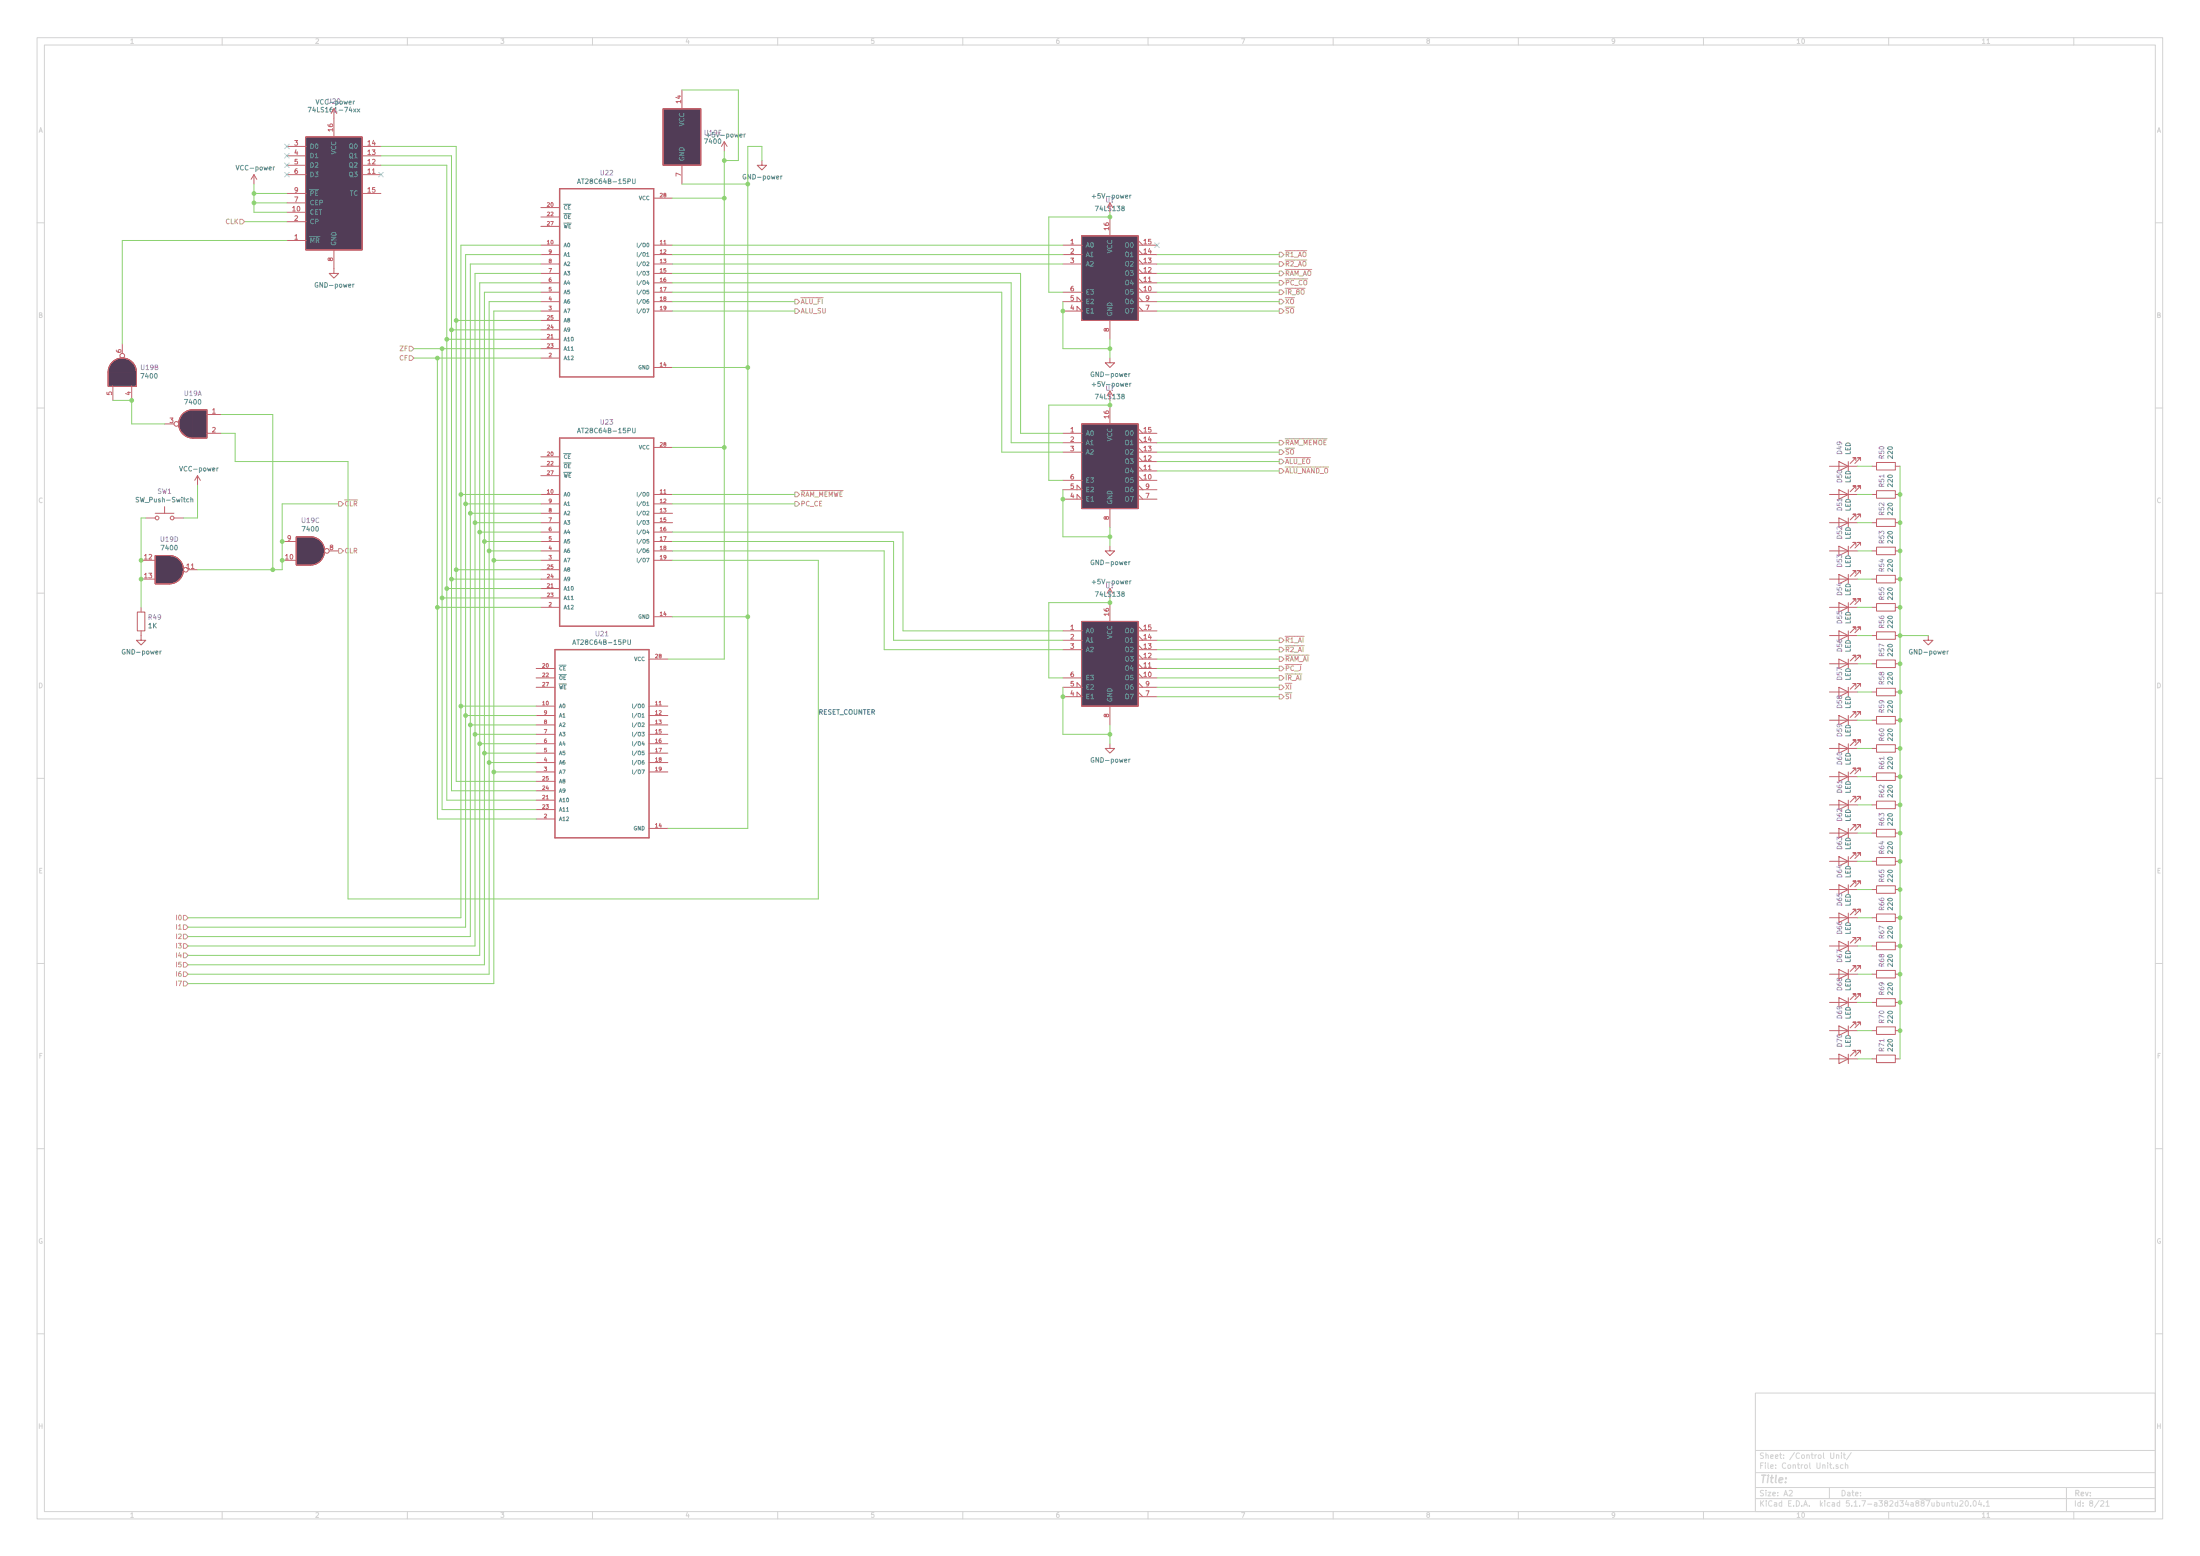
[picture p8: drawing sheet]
<svg xmlns="http://www.w3.org/2000/svg" width="594mm" height="420mm" viewBox="0 0 594 420" stroke-linecap="round" stroke-linejoin="round" font-family="sans-serif">
<g fill="none" stroke="#d3d3d3" stroke-width=".27">
<path d="M10 10.2h574v400h-574zM12 12.2h570v396h-570zM60 10.2v2M110 10.2v2M160 10.2v2M210 10.2v2M260 10.2v2M310 10.2v2M360 10.2v2M410 10.2v2M460 10.2v2M510 10.2v2"/>
<path d="M536.5 11.8h.8M560 10.2v2M10 60.2h2M582 60.2h2M10 110.2h2M582 110.2h2M10 160.2h2M582 160.2h2M10 210.2h2M582 210.2h2M10 260.2h2M582 260.2h2"/>
<path d="M10 310.2h2M582 310.2h2M10 360.2h2M474 376.2h108v32h-108zM582 360.2h2M474 397.7h108M474 391.7h108M494.3 392.3v1.2l.3 .3 .6-.3v-1.2M495.1 396.4v.1M495.9 393l.6-.1v.9M495.9 392.8v1M496.3 395.6l-.3-.1-.2 .2v.3l.5 .1v.3h-.5"/>
<path d="M497.3 392.3v.2M497.3 392.8v1M497.7 395.6l-.4-.1-.3 .3 .1 .6h.6M497.8 392.8h.5M498 392.3v1.3l.3 .2M498.3 395.6h.6l.1 .9M498.3 395v1.5M499.9 392.2l-1.3 2M60 408.2v2M110 408.2v2M160 408.2v2M210 408.2v2"/>
<path d="M260 408.2v2M310 408.2v2M360 408.2v2M410 408.2v2M460 408.2v2M474 404.7h108M474 401.7h108M483.1 402.6l.6-.2 .3 .5-.9 1h.9M494 401.7v3M510 408.2v2M525.7 405.9l.6-.1 .1 .9M525.7 405.7v1"/>
<path d="M526.9 405.7h.6M527.1 405.2v1.3l.4 .2M527.9 405.7l.1 .9h.6M528.6 405.7v1M529.2 405.4l.6-.2 .3 .5-.9 1h.9M530.8 405.4l.2-.2a.8 .8 0 0 1 .5 .8 .8 .8 0 0 1-.5 .7l-.3-.5zM532.2 406.6v.1M532.9 405.4l.2-.2a.8 .8 0 0 1 .6 .8 .8 .8 0 0 1-.6 .7l-.3-.5zM534.6 405.1l-.4 1.1h1M534.9 405.7v1M535.7 406.6v.1M536.4 405.7l.4-.5v1.5"/>
<path d="M536.4 406.7h.8M536.5 409.7h.8M558 401.7v6.5M560 408.2v2M567.3 405.4l.5-.2 .3 .5-.9 1h.9M568.7 405.7l.4-.5v1.5M568.7 406.7h.8"/>
</g>
<g fill="none" stroke="#c4626b" stroke-width=".27">
<path d="M77.5 39.5h5M82.5 37h15.3v30.5h-15.3zM90.2 29.4v7.6M97.8 39.5h5.1M179.1 29.4h10.1v15.2h-10.1zM184.1 24.3v5.1M195.6 38.3l-.8 1.2M195.6 38.3v2.5M195.6 38.3l.7 1.2M68.6 47.2l-.8 1.2M68.6 47.2v2.5M68.6 47.2l.7 1.2"/>
<path d="M77.5 57.3h5M77.5 47.2h5M77.5 44.6h5M77.5 42.1h5M77.5 52.2h5M77.5 59.9h5M77.5 54.8h5M97.8 47.2h5.1M97.8 44.6h5.1M97.8 42.1h5.1M97.8 52.2h5.1M146 56h5.1"/>
<path d="M146 58.6h5.1M176.5 53.5h5.1M184.1 44.6v5.1M205.7 43.3v1.3h1.3l-1.3 1.3-1.2-1.3h1.2M299.7 54.8v2.5M299.7 58.6v5.1M299.7 54.8l-.7 1.2M299.7 54.8l.8 1.2M77.5 64.9h5M90.2 67.5v6.3h1.2l-1.2 1.3-1.3-1.3h1.3M146 66.2h5.1M146 78.9h5.1"/>
<path d="M146 76.4h5.1M146 73.8h5.1M146 71.3h5.1M146 68.7h5.1M146 61.1h5.1M176.5 66.2h5.1M176.5 78.9h5.1M176.5 76.4h5.1M176.5 73.8h5.1M176.5 71.3h5.1M176.5 68.7h5.1M287 66.2h5.1"/>
<path d="M287 78.9h5.1M287 71.3h5.1M287 68.7h5.1M292.1 63.7h15.2v22.8h-15.2zM307.3 66.2h5.1M307.3 78.9h5.1M307.3 77.6l1.3 1.3M307.3 76.4h5.1M307.3 75.1l1.3 1.3M307.3 73.8h5.1M307.3 72.6l1.3 1.2M307.3 71.3h5.1"/>
<path d="M307.3 70l1.3 1.3M307.3 68.7h5.1M307.3 67.5l1.3 1.2M307.3 64.9l1.3 1.3M30.3 97.8a3.8 3.8 0 0 1 4.2-.8 3.8 3.8 0 0 1 2.3 3.5v3.8h-7.6v-3.8a3.8 3.8 0 0 1 1.1-2.7zM33 92.9v2.5M146 84h5.1M146 81.4h5.1M146 86.5h5.1M146 89.1h5.1M146 91.6h5.1M146 94.1h5.1"/>
<path d="M146 96.7h5.1M176.5 84h5.1M176.5 81.4h5.1M176.5 99.2h5.1M287 84h5.1l-1.3-1.3v1.3M287 81.4h5.1l-1.3-1.2v1.2M299.7 96.7v1.3h1.3l-1.3 1.2-1.3-1.2h1.3M299.7 86.5v5.1M307.3 84h5.1M307.3 81.4h5.1M307.3 82.7l1.3 1.3M307.3 80.2l1.3 1.2"/>
<path d="M30.5 104.3v3.8M35.6 104.3v3.8M44.4 114.5h2.6M49.4 111.8a3.7 3.7 0 0 1 2.7-1.1h3.8v7.6h-3.8a3.8 3.8 0 0 1-3.6-2.4 3.8 3.8 0 0 1 .9-4.1zM55.9 117h3.8M55.9 111.9h3.8M287 117h5.1M287 119.5h5.1M292.1 114.5h15.2v22.8h-15.2zM299.7 105.6v2.5M299.7 109.4v5.1M299.7 105.6l-.7 1.2"/>
<path d="M299.7 105.6l.8 1.2M307.3 117h5.1M307.3 119.5h5.1M307.3 118.3l1.3 1.2M307.3 115.7l1.3 1.3M39.4 139.9h2.5M41.9 138.6h5.1M44.4 136.8v1.8M47 139.9h2.5M53.3 128.4l-.7 1.3M53.3 128.4v2.6M53.3 128.4l.8 1.3"/>
<path d="M146 133.5h5.1M146 125.9h5.1M146 138.6h5.1M146 123.4h5.1M146 128.4h5.1M146 136.1h5.1M176.5 133.5h5.1M176.5 138.6h5.1M176.5 136.1h5.1M176.5 120.8h5.1M287 134.8h5.1l-1.3-1.3v1.3M287 132.2h5.1l-1.3-1.2v1.2"/>
<path d="M287 129.7h5.1M287 122.1h5.1M299.7 137.3v5.1M307.3 129.7h5.1M307.3 128.4l1.3 1.3M307.3 127.2h5.1M307.3 125.9l1.3 1.3M307.3 124.6h5.1M307.3 123.4l1.3 1.2M307.3 122.1h5.1M307.3 120.8l1.3 1.3M307.3 134.8h5.1"/>
<path d="M307.3 132.2h5.1M307.3 133.5l1.3 1.3M307.3 131l1.3 1.2M494 133.5h7.6M494 125.9h7.6M496.6 124.6l2.5 1.3-2.5 1.3zM496.6 132.2l2.5 1.3-2.5 1.3zM496.6 139.9l2.5 1.2-2.5 1.3zM499.1 124.6v2.6M499.1 132.2v2.6M499.1 139.9v2.5M501.1 124.4v-.8h-.7h.7l-1.5 1.5"/>
<path d="M501.1 132v-.8h-.7h.7l-1.5 1.6M501.1 139.6v-.7h-.7h.7l-1.5 1.5M502.4 124.4v-.8h-.8h.8l-1.5 1.5M502.4 132v-.8h-.8h.8l-1.5 1.6M502.4 139.6v-.7h-.8h.8l-1.5 1.5M505.5 133.5h1.2M505.5 125.9h1.2M506.7 132.5h5.1v2h-5.1zM506.7 124.9h5.1v2h-5.1zM511.8 133.5h1.3M511.8 125.9h1.3M38.1 156.4h3.8"/>
<path d="M38.1 151.3h3.8M41.9 150h3.8a3.8 3.8 0 0 1 3.8 3.8 3.8 3.8 0 0 1-3.8 3.8h-3.8zM50.8 153.8h2.5M76.2 151.3h3.8M76.2 146.2h3.8M80 144.9h3.8a3.8 3.8 0 0 1 3.8 3.9 3.8 3.8 0 0 1-3.8 3.8h-3.8zM88.9 148.8h2.5M146 141.1h5.1M146 148.8h5.1M146 156.4h5.1M146 151.3h5.1M146 146.2h5.1"/>
<path d="M146 143.7h5.1M146 153.8h5.1M146 158.9h5.1M176.5 141.1h5.1M176.5 148.8h5.1M176.5 151.3h5.1M176.5 146.2h5.1M176.5 143.7h5.1M299.7 147.5v1.3h1.3l-1.3 1.2-1.3-1.2h1.3M299.7 158.9l-.7 1.3M299.7 158.9v2.6M299.7 158.9l.8 1.3"/>
<path d="M494 141.1h7.6M494 148.8h7.6M494 156.4h7.6M496.6 147.5l2.5 1.3-2.5 1.2zM496.6 155.1l2.5 1.3-2.5 1.2zM499.1 147.5v2.5M499.1 155.1v2.5M501.1 147.2v-.7h-.7h.7l-1.5 1.5M501.1 154.9v-.8h-.7h.7l-1.5 1.5M502.4 147.2v-.7h-.8h.8l-1.5 1.5M502.4 154.9v-.8h-.8h.8l-1.5 1.5M505.5 141.1h1.2"/>
<path d="M505.5 148.8h1.2M505.5 156.4h1.2M506.7 155.4h5.1v2h-5.1zM506.7 147.7h5.1v2.1h-5.1zM506.7 140.1h5.1v2.1h-5.1zM511.8 141.1h1.3M511.8 148.8h1.3M511.8 156.4h1.3M37.1 165.3h2v5h-2zM38.1 170.3v2.6h1.3l-1.3 1.3-1.3-1.3h1.3M38.1 164v1.3M146 164h5.1"/>
<path d="M146 161.5h5.1M175.3 178h5M176.5 166.5h5.1M287 170.3h5.1M287 175.4h5.1M287 172.9h5.1M292.1 167.8h15.2v22.9h-15.2zM299.7 162.7v5.1M307.3 170.3h5.1M307.3 179.2l1.3 1.3M307.3 178h5.1M307.3 176.7l1.3 1.3"/>
<path d="M307.3 175.4h5.1M307.3 174.2l1.3 1.2M307.3 172.9h5.1M307.3 171.6l1.3 1.3M307.3 169.1l1.3 1.2M494 164h7.6M494 171.6h7.6M494 179.2h7.6M496.6 162.7l2.5 1.3-2.5 1.3zM496.6 170.3l2.5 1.3-2.5 1.3zM496.6 178l2.5 1.2-2.5 1.3zM499.1 162.7v2.6"/>
<path d="M499.1 170.3v2.6M499.1 178v2.5M501.1 162.5v-.8h-.7h.7l-1.5 1.5M501.1 170.1v-.8h-.7h.7l-1.5 1.6M501.1 177.7v-.7h-.7h.7l-1.5 1.5M502.4 162.5v-.8h-.8h.8l-1.5 1.5M502.4 170.1v-.8h-.8h.8l-1.5 1.6M502.4 177.7v-.7h-.8h.8l-1.5 1.5M505.5 164h1.2M505.5 171.6h1.2M505.5 179.2h1.2M506.7 178.2h5.1v2.1h-5.1z"/>
<path d="M506.7 170.6h5.1v2h-5.1zM506.7 163h5.1v2h-5.1zM511.8 164h1.3M511.8 171.6h1.3M511.8 179.2h1.3M520.7 171.6v1.3h1.3l-1.3 1.3-1.3-1.3h1.3M144.8 183h5.1M144.8 180.5h5.1M144.8 185.6h5.1M144.8 190.7h5.1M144.8 193.2h5.1M144.8 195.7h5.1"/>
<path d="M144.8 198.3h5.1M175.3 190.7h5M175.3 193.2h5M175.3 195.7h5M175.3 198.3h5M287 188.1h5.1l-1.3-1.2v1.2M287 185.6h5.1l-1.3-1.3v1.3M287 183h5.1M299.7 190.7v5M307.3 183h5.1M307.3 181.8l1.3 1.2M307.3 180.5h5.1"/>
<path d="M307.3 188.1h5.1M307.3 185.6h5.1M307.3 186.9l1.3 1.2M307.3 184.3l1.3 1.3M494 194.5h7.6M494 186.9h7.6M496.6 185.6l2.5 1.3-2.5 1.2zM496.6 193.2l2.5 1.3-2.5 1.2zM499.1 185.6v2.5M499.1 193.2v2.5M501.1 185.3v-.7h-.7h.7l-1.5 1.5M501.1 193v-.8h-.7h.7l-1.5 1.5"/>
<path d="M502.4 185.3v-.7h-.8h.8l-1.5 1.5M502.4 193v-.8h-.8h.8l-1.5 1.5M505.5 194.5h1.2M505.5 186.9h1.2M506.7 193.5h5.1v2h-5.1zM506.7 185.8h5.1v2.1h-5.1zM511.8 194.5h1.3M511.8 186.9h1.3M144.8 200.8h5.1M144.8 203.4h5.1M144.8 205.9h5.1M144.8 208.4h5.1"/>
<path d="M144.8 211h5.1M144.8 213.5h5.1M144.8 216.1h5.1M144.8 218.6h5.1M175.3 200.8h5M175.3 203.4h5M175.3 205.9h5M175.3 208.4h5M299.7 200.8v1.3h1.3l-1.3 1.3-1.3-1.3h1.3M494 202.1h7.6M494 217.3h7.6M494 209.7h7.6"/>
<path d="M496.6 200.8l2.5 1.3-2.5 1.3zM496.6 208.4l2.5 1.3-2.5 1.3zM496.6 216.1l2.5 1.2-2.5 1.3zM499.1 200.8v2.6M499.1 208.4v2.6M499.1 216.1v2.5M501.1 200.6v-.8h-.7h.7l-1.5 1.5M501.1 208.2v-.8h-.7h.7l-1.5 1.6M501.1 215.8v-.7h-.7h.7l-1.5 1.5M502.4 200.6v-.8h-.8h.8l-1.5 1.5M502.4 208.2v-.8h-.8h.8l-1.5 1.6M502.4 215.8v-.7h-.8h.8l-1.5 1.5"/>
<path d="M505.5 202.1h1.2M505.5 217.3h1.2M505.5 209.7h1.2M506.7 201.1h5.1v2h-5.1zM506.7 216.3h5.1v2.1h-5.1zM506.7 208.7h5.1v2h-5.1zM511.8 202.1h1.3M511.8 217.3h1.3M511.8 209.7h1.3M144.8 221.1h5.1M175.3 223.7h5M494 232.6h7.6"/>
<path d="M494 225h7.6M496.6 231.3l2.5 1.3-2.5 1.2zM496.6 238.9l2.5 1.3-2.5 1.3zM496.6 223.7l2.5 1.3-2.5 1.2zM499.1 223.7v2.5M499.1 231.3v2.5M499.1 238.9v2.6M501.1 231.1v-.8h-.7h.7l-1.5 1.5M501.1 238.7v-.8h-.7h.7l-1.5 1.5M501.1 223.4v-.7h-.7h.7l-1.5 1.5M502.4 231.1v-.8h-.8h.8l-1.5 1.5M502.4 238.7v-.8h-.8h.8l-1.5 1.5"/>
<path d="M502.4 223.4v-.7h-.8h.8l-1.5 1.5M505.5 232.6h1.2M505.5 225h1.2M506.7 231.6h5.1v2h-5.1zM506.7 223.9h5.1v2.1h-5.1zM506.7 239.2h5.1v2h-5.1zM511.8 232.6h1.3M511.8 225h1.3M494 255.4h7.6M494 247.8h7.6M494 240.2h7.6M496.6 254.2l2.5 1.2-2.5 1.3z"/>
<path d="M496.6 246.5l2.5 1.3-2.5 1.3zM499.1 246.5v2.6M499.1 254.2v2.5M501.1 253.9v-.7h-.7h.7l-1.5 1.5M501.1 246.3v-.8h-.7h.7l-1.5 1.6M502.4 253.9v-.7h-.8h.8l-1.5 1.5M502.4 246.3v-.8h-.8h.8l-1.5 1.6M505.5 255.4h1.2M505.5 247.8h1.2M505.5 240.2h1.2M506.7 254.4h5.1v2.1h-5.1zM506.7 246.8h5.1v2h-5.1z"/>
<path d="M511.8 255.4h1.3M511.8 247.8h1.3M511.8 240.2h1.3M494 278.3h7.6M494 270.7h7.6M494 263.1h7.6M496.6 269.4l2.5 1.3-2.5 1.2zM496.6 277l2.5 1.3-2.5 1.3zM496.6 261.8l2.5 1.3-2.5 1.2zM499.1 261.8v2.5M499.1 269.4v2.5M499.1 277v2.6"/>
<path d="M501.1 269.2v-.8h-.7h.7l-1.5 1.5M501.1 276.8v-.8h-.7h.7l-1.5 1.5M501.1 261.5v-.7h-.7h.7l-1.5 1.5M502.4 269.2v-.8h-.8h.8l-1.5 1.5M502.4 276.8v-.8h-.8h.8l-1.5 1.5M502.4 261.5v-.7h-.8h.8l-1.5 1.5M505.5 278.3h1.2M505.5 270.7h1.2M505.5 263.1h1.2M506.7 277.3h5.1v2h-5.1zM506.7 269.7h5.1v2h-5.1zM506.7 262h5.1v2.1h-5.1z"/>
<path d="M511.8 278.3h1.3M511.8 270.7h1.3M511.8 263.1h1.3M494 285.9h7.6M496.6 284.6l2.5 1.3-2.5 1.3zM499.1 284.6v2.6M501.1 284.4v-.8h-.7h.7l-1.5 1.6M502.4 284.4v-.8h-.8h.8l-1.5 1.6M505.5 285.9h1.2M506.7 284.9h5.1v2h-5.1zM511.8 285.9h1.3"/>
<circle cx="33" cy="96.1" r=".63"/>
<circle cx="47.6" cy="114.5" r=".63"/>
<circle cx="42.4" cy="139.9" r=".51"/>
<circle cx="46.5" cy="139.9" r=".51"/>
<circle cx="50.2" cy="153.8" r=".63"/>
<circle cx="88.3" cy="148.8" r=".63"/>
</g>
<g fill="none" stroke="#669696" stroke-width=".27">
<path d="M83.2 29h.8l-.5 1.2M95.8 27.3l-.4 .2M96.5 29.4l.7 .8M97.2 29.4l-.7 .8M200.9 36.2v.8M201.3 36.2l-.4 .2M74.2 45.1l-.4 .2M155.9 49.6l.4-1.3 .5 1.3M156.1 49.2h.5M170.8 48.3v1l.2 .3 .5-.3v-1M211.2 47.5l-.4 .2M294.9 53.1h1"/>
<path d="M305.1 52.7v.8M305.4 52.7l-.3 .2M95.6 76.7l-.3 .3M172.1 65.7v1M172.1 68.2v1M172.1 70.7v1M172.1 73.3v1M172.1 75.8v1M172.1 78.4v1M173.3 65.6l-.9 1.3M173.3 68.1l-.9 1.3M173.3 70.7l-.9 1.3"/>
<path d="M173.3 73.2l-.9 1.3M173.3 75.8l-.9 1.3M173.3 78.3l-.9 1.3M173.6 65.8h.6l.1 .5-.3 .4-.4-.2zM173.6 70.9h.6l-.1 .8-.5-.1zM173.6 73.4h.6l.1 .5-.3 .4-.4-.2zM173.6 78.5h.6l.1 .5-.3 .4-.4-.2zM174.6 73.3h.6l-.3 .4 .3 .1v.4h-.6M174.7 70.8l.3-.1 .2 .3-.6 .7h.6M174.8 65.7h.1a.46 .46 0 0 1 .4 .5 .46 .46 0 0 1-.5 .4zM175.2 78.4h-.5v.4h.4l.1 .5h-.5M172.1 80.9v1"/>
<path d="M172.1 83.4v1M173.3 80.8l-.9 1.3M173.3 83.4l-.9 1.3M173.6 81h.6l.1 .6-.3 .3-.4-.1zM173.6 83.6h.6l.1 .5-.3 .3-.4-.1zM174.6 83.4h.7l-.4 1M175.1 80.9l-.4 .2v.6l.2 .2 .3-.1-.1-.5-.4 .1M155.9 116.9l.4-1.3 .5 1.3M156.1 116.5h.5M170.8 115.6v1.1l.2 .2 .5-.2v-1.1M294.9 103.9h1M305.1 103.5v.8"/>
<path d="M305.2 100.9l-.4 .2M305.4 103.5l-.3 .2M51.5 134.8h.5l.1 .8M51.5 134.3v1.3M58.9 126.4l-.3 .2M172.1 133v1M172.1 135.5v1M172.1 138v1.1M173.3 132.9l-.9 1.3M173.3 135.4l-.9 1.3M173.3 138l-.9 1.3M173.6 133.1h.6l.1 .5-.3 .4-.4-.2z"/>
<path d="M173.6 138.2h.6l.1 .5-.3 .4-.4-.2zM174.7 138.1l.3-.1 .2 .3-.6 .8h.6M174.8 133h.1a.46 .46 0 0 1 .4 .5 .46 .46 0 0 1-.5 .4zM172.1 140.6v1M172.1 143.1v1M172.1 145.7v1M172.1 148.2v1M172.1 150.7v1.1M173.3 140.5l-.9 1.3M173.3 143.1l-.9 1.3M173.3 145.6l-.9 1.3M173.3 148.1l-.9 1.3"/>
<path d="M173.3 150.7l-.9 1.3M173.6 140.7h.6l-.1 .8-.5-.1zM173.6 145.8h.6l.1 .5-.3 .4-.4-.2zM173.6 148.3h.6l.1 .6-.3 .3-.4-.1zM173.6 150.9h.6l.1 .5-.3 .4-.4-.2zM174.6 140.6h.6l-.3 .4 .3 .1v.4h-.6M174.6 150.7h.7l-.4 1.1M175.1 148.2l-.4 .2v.6l.2 .2 .3-.1-.1-.5-.4 .2M175.2 145.7h-.5v.4h.4l.1 .5h-.5M294.9 157.2h1M305.1 156.8v.9M305.2 151.7l-.4 .2"/>
<path d="M305.4 156.8l-.3 .3M43.6 175.8l-.4 .2M154.7 174l.4-1.2 .4 1.2M154.8 173.7h.6M169.5 172.8v1l.3 .2 .5-.2v-1M526.2 175.8l-.4 .2M170.8 190.1v1M170.8 192.7v1M170.8 195.2v1M170.8 197.7v1M172 190.1l-.9 1.3M172 192.6l-.9 1.3"/>
<path d="M172 195.1l-.9 1.3M172 197.7l-.9 1.3M172.4 190.2h.5l-.1 .9-.4-.1zM172.4 195.3h.5l-.1 .9-.4-.1zM172.4 197.9h.5l-.1 .8-.4-.1zM173.3 197.7h.7l-.4 .4 .4 .2-.1 .3h-.6M173.4 195.3l.4-.1 .2 .3-.7 .7h.7M173.5 190.2l.1-.1a.46 .46 0 0 1 .4 .5 .46 .46 0 0 1-.5 .4zM170.8 200.3v1M170.8 202.8v1M170.8 205.4v1M170.8 207.9v1"/>
<path d="M172 200.2l-.9 1.3M172 202.8l-.9 1.3M172 205.3l-.9 1.3M172 207.8l-.9 1.3M172.4 202.9h.5l-.1 .9-.4-.1zM172.4 205.5h.5l-.1 .8-.4-.1zM172.4 208h.5l-.1 .9-.4-.1zM173.3 207.9h.7l-.4 1M173.9 205.4l-.5 .2v.6l.2 .2 .3-.1v-.5l-.5 .1M173.9 202.8h-.5v.5l.5-.1v.5h-.5M305.2 205l-.4 .2"/>
</g>
<g fill="#513c56" stroke="#513c56" stroke-width=".27">
<path d="M30.3 97.8a3.8 3.8 0 0 1 4.2-.8 3.8 3.8 0 0 1 2.3 3.5h-7.6a3.8 3.8 0 0 1 1.1-2.7z"/>
<path d="M29.2 100.5h7.6v3.8h-7.6z"/>
<path d="M83.8 144.9a3.8 3.8 0 0 1 3.8 3.9 3.8 3.8 0 0 1-3.8 3.8z"/>
<path d="M80 144.9h3.8v7.7h-3.8z"/>
<path d="M179.1 29.4h10.1v15.2h-10.1z"/>
<path d="M292.1 63.7h15.2v22.8h-15.2z"/>
<path d="M82.5 37h15.3v30.5h-15.3z"/>
<path d="M292.1 167.8h15.2v22.9h-15.2z"/>
<path d="M292.1 114.5h15.2v22.8h-15.2z"/>
<path d="M45.7 150a3.8 3.8 0 0 1 3.8 3.8 3.8 3.8 0 0 1-3.8 3.8z"/>
<path d="M41.9 150h3.8v7.6h-3.8z"/>
<path d="M49.4 111.8a3.7 3.7 0 0 1 2.7-1.1v7.6a3.8 3.8 0 0 1-3.6-2.4 3.8 3.8 0 0 1 .9-4.1z"/>
<path d="M52.1 110.7h3.8v7.6h-3.8z"/>
</g>
<path d="M151.1 51h25.4v50.8h-25.4zM151.1 118.3h25.4v50.8h-25.4zM149.9 175.4h25.4v50.8h-25.4z" fill="none" stroke="#c4626b" stroke-width=".41"/>
<g fill="none" stroke="#8dd272" stroke-width=".27">
<path d="M102.9 39.5h20.3v171.5h21.6M184.1 24.3h15.3v19h-3.8M66 59.9h11.5M68.6 49.7v7.6h8.9M68.6 54.8h8.9M68.6 52.2h8.9M102.9 42.1h19v171.4h22.9M102.9 44.6h17.7v171.5h24.2M181.6 53.5h14M184.1 49.7h17.8M195.6 40.8v137.2h-15.3M205.7 43.3v-3.8h-3.8v184.2h-21.6"/>
<path d="M299.7 57.3v1.3h-16.5v20.3h3.8M77.5 64.9h-44.5v28M146 78.9h-15.2v181.6h-80M146 71.3h-19v181.6h-76.2M146 68.7h-20.3v181.7h-74.9M146 73.8h-17.7v181.6h-77.5M146 66.2h-21.5v181.6h-73.7M146 76.4h-16.5v181.6h-78.7M181.6 78.9h88.9v43.2h16.5M181.6 73.8h94v43.2h11.4M181.6 71.3h105.4M181.6 68.7h105.4"/>
<path d="M181.6 76.4h91.4v43.1h14M181.6 66.2h105.4M312.4 78.9h33M312.4 71.3h33M312.4 68.7h33M312.4 73.8h33M312.4 76.4h33M111.8 94.1h34.2M111.8 96.7h34.2M118.1 96.7v124.4h26.7M119.4 94.1v124.5h25.4M120.6 91.6h25.4"/>
<path d="M121.9 89.1h24.1M123.2 86.5h22.8M146 84h-12.7v181.6h-82.5M146 81.4h-13.9v181.7h-81.3M181.6 84h33M181.6 81.4h33M181.6 99.2h20.3M287 81.4v12.7h12.7M299.7 91.6v5.1M312.4 84h33M312.4 81.4h33M30.5 108.1h5.1v6.4h8.8"/>
<path d="M59.7 117h3.8v7.6h30.5v118.1h127v-91.4h-39.4M59.7 111.9h14v41.9M299.7 108.1v1.3h-16.5v20.3h3.8M312.4 119.5h33M39.4 139.9h-1.3v24.1M53.3 131v8.9h-3.8M91.4 136.1h-15.2v17.7h-22.9M124.5 133.5h21.5M125.7 136.1h20.3M127 138.6h19M181.6 136.1h33M181.6 133.5h33"/>
<path d="M181.6 120.8h14M287 132.2v12.7h12.7M312.4 122.1h33M312.4 124.6h33M312.4 127.2h33M501.6 133.5h3.9M501.6 125.9h3.9M513.1 125.9v160M120.6 158.9h25.4M121.9 156.4h24.1M123.2 153.8h22.8M128.3 141.1h17.7"/>
<path d="M129.5 143.7h16.5M130.8 146.2h15.2M132.1 148.8h13.9M133.3 151.3h12.7M181.6 148.8h57.2v26.6h48.2M181.6 146.2h59.7v26.7h45.7M181.6 143.7h62.2v26.6h43.2M299.7 142.4v5.1M501.6 156.4h3.9M501.6 148.8h3.9M501.6 141.1h3.9M118.1 164h27.9"/>
<path d="M119.4 161.5h26.6M181.6 166.5h20.3M299.7 161.5v1.2h-16.5v20.3h3.8M312.4 175.4h33M312.4 172.9h33M312.4 178h33M501.6 171.6h3.9M501.6 179.2h3.9M501.6 164h3.9M513.1 171.6h7.6M124.5 190.7h20.3M125.7 193.2h19.1"/>
<path d="M127 195.7h17.8M128.3 198.3h16.5M287 185.6v12.7h12.7M299.7 195.7v5.1M312.4 183h33M312.4 180.5h33M312.4 188.1h33M312.4 185.6h33M501.6 194.5h3.9M501.6 186.9h3.9M129.5 200.8h15.3M130.8 203.4h14"/>
<path d="M132.1 205.9h12.7M133.3 208.4h11.5M501.6 217.3h3.9M501.6 209.7h3.9M501.6 202.1h3.9M501.6 232.6h3.9M501.6 225h3.9M501.6 255.4h3.9M501.6 247.8h3.9M501.6 240.2h3.9M501.6 278.3h3.9M501.6 270.7h3.9"/>
<path d="M501.6 263.1h3.9M501.6 285.9h3.9"/>
</g>
<g fill="none" stroke="#c3ae72" stroke-width=".27">
<path d="M64.8 59.2h.6l.6 .7-.6 .6h-.6zM345.4 75.7h.7l.6 .7-.6 .6h-.7zM345.4 78.3h.7l.6 .6-.6 .6h-.7zM345.4 73.2h.7l.6 .6-.6 .7h-.7zM345.4 70.7h.7l.6 .6-.6 .6h-.7zM345.4 68.1h.7l.6 .6-.6 .7h-.7zM110.5 93.5h.6l.7 .6-.7 .7h-.6zM110.5 96.1h.6l.7 .6-.7 .6h-.6zM214.6 80.8h.7l.6 .6-.6 .7h-.7zM214.6 83.4h.7l.6 .6-.6 .6h-.7zM345.4 80.8h.7l.6 .6-.6 .7h-.7zM345.4 83.4h.7l.6 .6-.6 .6h-.7z"/>
<path d="M345.4 118.9h.7l.6 .6-.6 .7h-.7zM91.4 135.4h.7l.6 .7-.6 .6h-.7zM214.6 135.4h.7l.6 .7-.6 .6h-.7zM214.6 132.9h.7l.6 .6-.6 .7h-.7zM345.4 124h.7l.6 .6-.6 .7h-.7zM345.4 121.5h.7l.6 .6-.6 .6h-.7zM345.4 126.5h.7l.6 .7-.6 .6h-.7zM91.4 148.1h.7l.6 .7-.6 .6h-.7zM345.4 179.9h.7l.6 .6-.6 .6h-.7zM345.4 177.3h.7l.6 .7-.6 .6h-.7zM345.4 174.8h.7l.6 .6-.6 .7h-.7zM345.4 172.3h.7l.6 .6-.6 .6h-.7z"/>
<path d="M345.4 187.5h.7l.6 .6-.6 .7h-.7zM345.4 182.4h.7l.6 .6-.6 .7h-.7zM345.4 185h.7l.6 .6-.6 .6h-.7zM49.5 247.2h.7l.6 .6-.6 .7h-.7zM49.5 249.7h.7l.6 .7-.6 .6h-.7zM49.5 259.9h.7l.6 .6-.6 .7h-.7zM49.5 257.3h.7l.6 .7-.6 .6h-.7zM49.5 254.8h.7l.6 .6-.6 .7h-.7zM49.5 252.3h.7l.6 .6-.6 .6h-.7zM49.5 265h.7l.6 .6-.6 .6h-.7zM49.5 262.4h.7l.6 .7-.6 .6h-.7z"/>
</g>
<g fill="#8dd272" stroke="#8dd272" stroke-width=".27">
<circle cx="299.7" cy="144.9" r=".51"/>
<circle cx="201.9" cy="166.5" r=".51"/>
<circle cx="133.3" cy="151.3" r=".51"/>
<circle cx="124.5" cy="190.7" r=".51"/>
<circle cx="125.7" cy="193.2" r=".51"/>
<circle cx="299.7" cy="162.7" r=".51"/>
<circle cx="127" cy="195.7" r=".51"/>
<circle cx="128.3" cy="198.3" r=".51"/>
<circle cx="129.5" cy="200.8" r=".51"/>
<circle cx="299.7" cy="109.4" r=".51"/>
<circle cx="130.8" cy="203.4" r=".51"/>
<circle cx="287" cy="188.1" r=".51"/>
<circle cx="68.6" cy="52.2" r=".51"/>
<circle cx="68.6" cy="54.8" r=".51"/>
<circle cx="195.6" cy="53.5" r=".51"/>
<circle cx="123.2" cy="86.5" r=".51"/>
<circle cx="121.9" cy="89.1" r=".51"/>
<circle cx="124.5" cy="133.5" r=".51"/>
<circle cx="120.6" cy="91.6" r=".51"/>
<circle cx="125.7" cy="136.1" r=".51"/>
<circle cx="127" cy="138.6" r=".51"/>
<circle cx="201.9" cy="99.2" r=".51"/>
<circle cx="299.7" cy="198.3" r=".51"/>
<circle cx="128.3" cy="141.1" r=".51"/>
<circle cx="119.4" cy="94.1" r=".51"/>
<circle cx="118.1" cy="96.7" r=".51"/>
<circle cx="195.6" cy="120.8" r=".51"/>
<circle cx="129.5" cy="143.7" r=".51"/>
<circle cx="130.8" cy="146.2" r=".51"/>
<circle cx="132.1" cy="148.8" r=".51"/>
<circle cx="513.1" cy="164" r=".51"/>
<circle cx="513.1" cy="171.6" r=".51"/>
<circle cx="513.1" cy="232.6" r=".51"/>
<circle cx="513.1" cy="225" r=".51"/>
<circle cx="513.1" cy="217.3" r=".51"/>
<circle cx="513.1" cy="209.7" r=".51"/>
<circle cx="513.1" cy="202.1" r=".51"/>
<circle cx="513.1" cy="194.5" r=".51"/>
<circle cx="513.1" cy="186.9" r=".51"/>
<circle cx="513.1" cy="179.2" r=".51"/>
<circle cx="133.4" cy="208.4" r=".51"/>
<circle cx="513.1" cy="156.4" r=".51"/>
<circle cx="513.1" cy="148.8" r=".51"/>
<circle cx="513.1" cy="141.1" r=".51"/>
<circle cx="513.1" cy="133.5" r=".51"/>
<circle cx="513.1" cy="278.3" r=".51"/>
<circle cx="513.1" cy="270.7" r=".51"/>
<circle cx="513.1" cy="263.1" r=".51"/>
<circle cx="513.1" cy="240.2" r=".51"/>
<circle cx="513.1" cy="255.4" r=".51"/>
<circle cx="38.1" cy="156.4" r=".51"/>
<circle cx="132.1" cy="205.9" r=".51"/>
<circle cx="123.2" cy="153.8" r=".51"/>
<circle cx="121.9" cy="156.4" r=".51"/>
<circle cx="120.6" cy="158.9" r=".51"/>
<circle cx="119.4" cy="161.5" r=".51"/>
<circle cx="513.1" cy="247.8" r=".51"/>
<circle cx="287" cy="134.8" r=".51"/>
<circle cx="118.1" cy="164" r=".51"/>
<circle cx="299.7" cy="58.6" r=".51"/>
<circle cx="299.7" cy="94.1" r=".51"/>
<circle cx="287" cy="84" r=".51"/>
<circle cx="38.1" cy="151.3" r=".51"/>
<circle cx="35.6" cy="108.1" r=".51"/>
<circle cx="76.2" cy="151.3" r=".51"/>
<circle cx="76.2" cy="146.2" r=".51"/>
<circle cx="73.7" cy="153.8" r=".51"/>
<circle cx="195.6" cy="43.3" r=".51"/>
<circle cx="201.9" cy="49.7" r=".51"/>
</g>
<path d="M76.9 38.9l1.2 1.2M78.1 38.9l-1.2 1.2M76.9 41.5l1.2 1.2M76.9 44l1.2 1.2M76.9 46.5l1.2 1.3M78.1 41.5l-1.2 1.2M78.1 44l-1.2 1.2M78.1 46.5l-1.2 1.3M102.3 46.5l1.2 1.3M103.5 46.5l-1.2 1.3M311.8 65.6l1.2 1.2M313 65.6l-1.2 1.2" fill="none" stroke="#95dbdf" stroke-width=".27"/>
<text font-size="2.8" fill="#d3d3d3" x="475" y="400.4">Title:</text>
<g font-size="2.1" fill="#d3d3d3">
<text x="475" y="393.9">Sheet: /Control Unit/</text>
<text x="475" y="396.6">File: Control Unit.sch</text>
<text x="475" y="406.8">KiCad E.D.A. kicad 5.1.7-a382d34a887ubuntu20.04.1</text>
<text x="475" y="404">Size: A2</text>
<text x="497" y="404">Date:</text>
<text x="560" y="404">Rev:</text>
<text x="560" y="406.8">Id: 8/21</text>
</g>
<g font-size="1.8" fill="#d3d3d3">
<text x="35" y="11.8">1</text>
<text x="85" y="11.8">2</text>
<text x="135" y="11.8">3</text>
<text x="185" y="11.8">4</text>
<text x="235" y="11.8">5</text>
<text x="285" y="11.8">6</text>
<text x="335" y="11.8">7</text>
<text x="385" y="11.8">8</text>
<text x="435" y="11.8">9</text>
<text x="485" y="11.8">10</text>
<text x="535" y="11.8">11</text>
<text x="10.4" y="35.8">A</text>
<text x="582.4" y="35.8">A</text>
<text x="10.4" y="85.8">B</text>
<text x="582.4" y="85.8">B</text>
<text x="10.4" y="135.8">C</text>
<text x="582.4" y="135.8">C</text>
<text x="10.4" y="185.8">D</text>
<text x="582.4" y="185.8">D</text>
<text x="10.4" y="235.8">E</text>
<text x="582.4" y="235.8">E</text>
<text x="10.5" y="285.8">F</text>
<text x="582.5" y="285.8">F</text>
<text x="10.3" y="335.8">G</text>
<text x="582.3" y="335.8">G</text>
<text x="10.4" y="385.8">H</text>
<text x="582.4" y="385.8">H</text>
<text x="35" y="409.8">1</text>
<text x="85" y="409.8">2</text>
<text x="135" y="409.8">3</text>
<text x="185" y="409.8">4</text>
<text x="235" y="409.8">5</text>
<text x="285" y="409.8">6</text>
<text x="335" y="409.8">7</text>
<text x="385" y="409.8">8</text>
<text x="435" y="409.8">9</text>
<text x="485" y="409.8">10</text>
<text x="535" y="409.8">11</text>
</g>
<g font-size="1.8" fill="#669696">
<text x="85.8" y="28.2">VCC-power</text>
<text x="88.5" y="28">U20</text>
<text x="184.8" y="34.1" transform="rotate(-90 184.8 34.1)">VCC</text>
<text x="83.6" y="40.2">D0</text>
<text x="90.8" y="41.7" transform="rotate(-90 90.8 41.7)">VCC</text>
<text x="94.4" y="40.2">Q0</text>
<text x="190.5" y="38.8">7400</text>
<text x="191.5" y="37.1">+5V-power</text>
<text x="64.2" y="46">VCC-power</text>
<text x="83.6" y="42.7">D1</text>
<text x="83.6" y="45.3">D2</text>
<text x="83.6" y="47.8">D3</text>
<text x="94.4" y="47.8">Q3</text>
<text x="94.4" y="45.3">Q2</text>
<text x="94.4" y="42.7">Q1</text>
<text x="184.8" y="43.6" transform="rotate(-90 184.8 43.6)">GND</text>
<text x="83.6" y="52.9">PE</text>
<text x="94.4" y="52.9">TC</text>
<text x="156.9" y="49.6">AT28C64B-15PU</text>
<text x="201" y="48.4">GND-power</text>
<text x="295.6" y="53.6">+5V-power</text>
<text x="83.6" y="58">CET</text>
<text x="83.6" y="55.4">CEP</text>
<text x="296.1" y="57">74LS138</text>
<text x="298.6" y="54.7">U?</text>
<text x="83.6" y="65.6">MR</text>
<text x="83.6" y="60.5">CP</text>
<text x="90.8" y="66.5" transform="rotate(-90 90.8 66.5)">GND</text>
<text x="293.1" y="66.8">A0</text>
<text x="293.1" y="69.4">A1</text>
<text x="293.1" y="71.9">A2</text>
<text x="300.4" y="68.4" transform="rotate(-90 300.4 68.4)">VCC</text>
<text x="304" y="71.9">O2</text>
<text x="304" y="69.4">O1</text>
<text x="304" y="66.8">O0</text>
<text x="85.4" y="77.6">GND-power</text>
<text x="304" y="77">O4</text>
<text x="304" y="74.5">O3</text>
<text x="293.1" y="82.1">E2</text>
<text x="293.1" y="79.5">E3</text>
<text x="304" y="79.5">O5</text>
<text x="304" y="82.1">O6</text>
<text x="293.1" y="84.6">E1</text>
<text x="300.4" y="85.5" transform="rotate(-90 300.4 85.5)">GND</text>
<text x="304" y="84.6">O7</text>
<text x="295" y="101.8">GND-power</text>
<text x="38.3" y="102.2">7400</text>
<text x="295.6" y="104.4">+5V-power</text>
<text x="296.1" y="107.8">74LS138</text>
<text x="298.6" y="105.5">U?</text>
<text x="50.1" y="109.2">7400</text>
<text x="156.9" y="117">AT28C64B-15PU</text>
<text x="293.1" y="117.6">A0</text>
<text x="300.4" y="119.2" transform="rotate(-90 300.4 119.2)">VCC</text>
<text x="304" y="117.6">O0</text>
<text x="293.1" y="120.2">A1</text>
<text x="293.1" y="122.7">A2</text>
<text x="304" y="125.3">O3</text>
<text x="304" y="122.7">O2</text>
<text x="304" y="120.2">O1</text>
<text x="499.7" y="122.9" transform="rotate(-90 499.7 122.9)">LED</text>
<text x="511.1" y="123.7" transform="rotate(-90 511.1 123.7)">220</text>
<text x="49" y="127.3">VCC-power</text>
<text x="293.1" y="130.3">E3</text>
<text x="304" y="130.3">O5</text>
<text x="304" y="127.8">O4</text>
<text x="499.7" y="130.5" transform="rotate(-90 499.7 130.5)">LED</text>
<text x="511.1" y="131.3" transform="rotate(-90 511.1 131.3)">220</text>
<text x="37.2" y="135.6">SW_Push-Switch</text>
<text x="293.1" y="135.4">E1</text>
<text x="293.1" y="132.9">E2</text>
<text x="300.4" y="136.3" transform="rotate(-90 300.4 136.3)">GND</text>
<text x="304" y="135.4">O7</text>
<text x="304" y="132.9">O6</text>
<text x="81.9" y="143.5">7400</text>
<text x="499.7" y="138.1" transform="rotate(-90 499.7 138.1)">LED</text>
<text x="511.1" y="138.9" transform="rotate(-90 511.1 138.9)">220</text>
<text x="43.8" y="148.6">7400</text>
<text x="499.7" y="145.7" transform="rotate(-90 499.7 145.7)">LED</text>
<text x="511.1" y="146.5" transform="rotate(-90 511.1 146.5)">220</text>
<text x="295" y="152.6">GND-power</text>
<text x="499.7" y="153.3" transform="rotate(-90 499.7 153.3)">LED</text>
<text x="511.1" y="154.2" transform="rotate(-90 511.1 154.2)">220</text>
<text x="295.6" y="157.8">+5V-power</text>
<text x="296.1" y="161.1">74LS138</text>
<text x="499.7" y="161" transform="rotate(-90 499.7 161)">LED</text>
<text x="511.1" y="161.8" transform="rotate(-90 511.1 161.8)">220</text>
<text x="40.1" y="169.6">1K</text>
<text x="293.1" y="171">A0</text>
<text x="293.1" y="173.5">A1</text>
<text x="300.4" y="172.6" transform="rotate(-90 300.4 172.6)">VCC</text>
<text x="304" y="173.5">O1</text>
<text x="304" y="171">O0</text>
<text x="499.7" y="168.6" transform="rotate(-90 499.7 168.6)">LED</text>
<text x="511.1" y="169.4" transform="rotate(-90 511.1 169.4)">220</text>
<text x="33.4" y="176.7">GND-power</text>
<text x="155.6" y="174.1">AT28C64B-15PU</text>
<text x="293.1" y="176.1">A2</text>
<text x="304" y="178.6">O3</text>
<text x="304" y="176.1">O2</text>
<text x="499.7" y="176.2" transform="rotate(-90 499.7 176.2)">LED</text>
<text x="511.1" y="177" transform="rotate(-90 511.1 177)">220</text>
<text x="516" y="176.7">GND-power</text>
<text x="293.1" y="183.7">E3</text>
<text x="304" y="183.7">O5</text>
<text x="304" y="181.1">O4</text>
<text x="499.7" y="183.8" transform="rotate(-90 499.7 183.8)">LED</text>
<text x="511.1" y="184.6" transform="rotate(-90 511.1 184.6)">220</text>
<text x="293.1" y="188.8">E1</text>
<text x="293.1" y="186.2">E2</text>
<text x="300.4" y="189.7" transform="rotate(-90 300.4 189.7)">GND</text>
<text x="304" y="188.8">O7</text>
<text x="304" y="186.2">O6</text>
<text x="499.7" y="191.4" transform="rotate(-90 499.7 191.4)">LED</text>
<text x="511.1" y="192.3" transform="rotate(-90 511.1 192.3)">220</text>
<text x="499.7" y="199.1" transform="rotate(-90 499.7 199.1)">LED</text>
<text x="511.1" y="199.9" transform="rotate(-90 511.1 199.9)">220</text>
<text x="295" y="205.9">GND-power</text>
<text x="499.7" y="206.7" transform="rotate(-90 499.7 206.7)">LED</text>
<text x="511.1" y="207.5" transform="rotate(-90 511.1 207.5)">220</text>
<text x="499.7" y="214.3" transform="rotate(-90 499.7 214.3)">LED</text>
<text x="511.1" y="215.1" transform="rotate(-90 511.1 215.1)">220</text>
<text x="499.7" y="221.9" transform="rotate(-90 499.7 221.9)">LED</text>
<text x="511.1" y="222.7" transform="rotate(-90 511.1 222.7)">220</text>
<text x="499.7" y="229.5" transform="rotate(-90 499.7 229.5)">LED</text>
<text x="511.1" y="230.4" transform="rotate(-90 511.1 230.4)">220</text>
<text x="499.7" y="237.2" transform="rotate(-90 499.7 237.2)">LED</text>
<text x="511.1" y="238" transform="rotate(-90 511.1 238)">220</text>
<text x="499.7" y="244.8" transform="rotate(-90 499.7 244.8)">LED</text>
<text x="511.1" y="245.6" transform="rotate(-90 511.1 245.6)">220</text>
<text x="499.7" y="252.4" transform="rotate(-90 499.7 252.4)">LED</text>
<text x="511.1" y="253.2" transform="rotate(-90 511.1 253.2)">220</text>
<text x="499.7" y="260" transform="rotate(-90 499.7 260)">LED</text>
<text x="511.1" y="260.8" transform="rotate(-90 511.1 260.8)">220</text>
<text x="499.7" y="267.6" transform="rotate(-90 499.7 267.6)">LED</text>
<text x="511.1" y="268.5" transform="rotate(-90 511.1 268.5)">220</text>
<text x="499.7" y="275.3" transform="rotate(-90 499.7 275.3)">LED</text>
<text x="511.1" y="276.1" transform="rotate(-90 511.1 276.1)">220</text>
<text x="499.7" y="282.9" transform="rotate(-90 499.7 282.9)">LED</text>
<text x="511.1" y="283.7" transform="rotate(-90 511.1 283.7)">220</text>
</g>
<g font-size="1.8" fill="#c4626b">
<text x="183.9" y="27.8" transform="rotate(-90 183.9 27.8)">14</text>
<text x="84.3" y="30.3">74LS161-74xx</text>
<text x="89.9" y="35.4" transform="rotate(-90 89.9 35.4)">16</text>
<text x="79.5" y="39.3">3</text>
<text x="79.5" y="41.8">4</text>
<text x="99.4" y="41.8">13</text>
<text x="99.4" y="39.3">14</text>
<text x="79.5" y="44.4">5</text>
<text x="79.5" y="46.9">6</text>
<text x="99.4" y="46.9">11</text>
<text x="99.4" y="44.4">12</text>
<text x="183.9" y="47.6" transform="rotate(-90 183.9 47.6)">7</text>
<text x="79.5" y="52">9</text>
<text x="99.4" y="52">15</text>
<text x="79" y="57.1">10</text>
<text x="79.5" y="59.6">2</text>
<text x="79.5" y="54.5">7</text>
<text x="79.5" y="64.7">1</text>
<text x="289.1" y="66">1</text>
<text x="299.5" y="62.1" transform="rotate(-90 299.5 62.1)">16</text>
<text x="308.9" y="66">15</text>
<text x="89.9" y="70.5" transform="rotate(-90 89.9 70.5)">8</text>
<text x="289.1" y="68.5">2</text>
<text x="289.1" y="71">3</text>
<text x="308.9" y="71">13</text>
<text x="308.9" y="68.5">14</text>
<text x="308.9" y="76.1">11</text>
<text x="308.9" y="73.6">12</text>
<text x="289.1" y="83.7">4</text>
<text x="289.1" y="81.2">5</text>
<text x="289.1" y="78.7">6</text>
<text x="308.9" y="78.7">10</text>
<text x="309.4" y="83.7">7</text>
<text x="309.4" y="81.2">9</text>
<text x="299.5" y="89.6" transform="rotate(-90 299.5 89.6)">8</text>
<text x="32.8" y="95.3" transform="rotate(-90 32.8 95.3)">6</text>
<text x="30.2" y="106.7" transform="rotate(-90 30.2 106.7)">5</text>
<text x="35.3" y="106.7" transform="rotate(-90 35.3 106.7)">4</text>
<text x="57.3" y="111.7">1</text>
<text x="299.5" y="112.9" transform="rotate(-90 299.5 112.9)">16</text>
<text x="45.9" y="114.2">3</text>
<text x="57.3" y="116.8">2</text>
<text x="289.1" y="116.8">1</text>
<text x="289.1" y="119.3">2</text>
<text x="308.9" y="119.3">14</text>
<text x="308.9" y="116.8">15</text>
<text x="289.1" y="121.8">3</text>
<text x="308.9" y="124.4">12</text>
<text x="308.9" y="121.8">13</text>
<text x="289.1" y="132">5</text>
<text x="289.1" y="129.5">6</text>
<text x="308.9" y="129.5">10</text>
<text x="308.9" y="126.9">11</text>
<text x="309.4" y="132">9</text>
<text x="289.1" y="134.5">4</text>
<text x="309.4" y="134.5">7</text>
<text x="299.5" y="140.4" transform="rotate(-90 299.5 140.4)">8</text>
<text x="77.6" y="146">9</text>
<text x="89.1" y="148.5">8</text>
<text x="39" y="151">12</text>
<text x="50.5" y="153.6">11</text>
<text x="77.1" y="151">10</text>
<text x="39" y="156.1">13</text>
<text x="299.5" y="166.2" transform="rotate(-90 299.5 166.2)">16</text>
<text x="289.1" y="170.1">1</text>
<text x="289.1" y="172.6">2</text>
<text x="308.9" y="172.6">14</text>
<text x="308.9" y="170.1">15</text>
<text x="289.1" y="175.2">3</text>
<text x="308.9" y="177.7">12</text>
<text x="308.9" y="175.2">13</text>
<text x="289.1" y="185.3">5</text>
<text x="289.1" y="182.8">6</text>
<text x="308.9" y="182.8">10</text>
<text x="308.9" y="180.3">11</text>
<text x="309.4" y="185.3">9</text>
<text x="289.1" y="187.9">4</text>
<text x="309.4" y="187.9">7</text>
<text x="299.5" y="193.7" transform="rotate(-90 299.5 193.7)">8</text>
</g>
<g font-size="1.8" fill="#a683e1">
<text x="190.3" y="36.5">U19E</text>
<text x="162.2" y="47.3">U22</text>
<text x="38.1" y="99.9">U19B</text>
<text x="49.8" y="106.9">U19A</text>
<text x="162.2" y="114.6">U23</text>
<text x="497.4" y="122.6" transform="rotate(-90 497.4 122.6)">D49</text>
<text x="508.8" y="123.8" transform="rotate(-90 508.8 123.8)">R50</text>
<text x="497.4" y="130.2" transform="rotate(-90 497.4 130.2)">D50</text>
<text x="508.8" y="131.4" transform="rotate(-90 508.8 131.4)">R51</text>
<text x="42.5" y="133.3">SW1</text>
<text x="497.4" y="137.8" transform="rotate(-90 497.4 137.8)">D51</text>
<text x="81.6" y="141.2">U19C</text>
<text x="508.8" y="139.1" transform="rotate(-90 508.8 139.1)">R52</text>
<text x="43.5" y="146.3">U19D</text>
<text x="497.4" y="145.5" transform="rotate(-90 497.4 145.5)">D52</text>
<text x="508.8" y="146.7" transform="rotate(-90 508.8 146.7)">R53</text>
<text x="497.4" y="153.1" transform="rotate(-90 497.4 153.1)">D53</text>
<text x="508.8" y="154.3" transform="rotate(-90 508.8 154.3)">R54</text>
<text x="298.6" y="158.8">U?</text>
<text x="497.4" y="160.7" transform="rotate(-90 497.4 160.7)">D54</text>
<text x="508.8" y="161.9" transform="rotate(-90 508.8 161.9)">R55</text>
<text x="40.2" y="167.3">R49</text>
<text x="160.9" y="171.8">U21</text>
<text x="497.4" y="168.3" transform="rotate(-90 497.4 168.3)">D55</text>
<text x="508.8" y="169.5" transform="rotate(-90 508.8 169.5)">R56</text>
<text x="497.4" y="175.9" transform="rotate(-90 497.4 175.9)">D56</text>
<text x="508.8" y="177.2" transform="rotate(-90 508.8 177.2)">R57</text>
<text x="497.4" y="183.6" transform="rotate(-90 497.4 183.6)">D57</text>
<text x="508.8" y="184.8" transform="rotate(-90 508.8 184.8)">R58</text>
<text x="497.4" y="191.2" transform="rotate(-90 497.4 191.2)">D58</text>
<text x="508.8" y="192.4" transform="rotate(-90 508.8 192.4)">R59</text>
<text x="497.4" y="198.8" transform="rotate(-90 497.4 198.8)">D59</text>
<text x="508.8" y="200" transform="rotate(-90 508.8 200)">R60</text>
<text x="497.4" y="206.4" transform="rotate(-90 497.4 206.4)">D60</text>
<text x="508.8" y="207.6" transform="rotate(-90 508.8 207.6)">R61</text>
<text x="497.4" y="214" transform="rotate(-90 497.4 214)">D61</text>
<text x="508.8" y="215.3" transform="rotate(-90 508.8 215.3)">R62</text>
<text x="497.4" y="221.7" transform="rotate(-90 497.4 221.7)">D62</text>
<text x="508.8" y="222.9" transform="rotate(-90 508.8 222.9)">R63</text>
<text x="497.4" y="229.3" transform="rotate(-90 497.4 229.3)">D63</text>
<text x="508.8" y="230.5" transform="rotate(-90 508.8 230.5)">R64</text>
<text x="497.4" y="236.9" transform="rotate(-90 497.4 236.9)">D64</text>
<text x="508.8" y="238.1" transform="rotate(-90 508.8 238.1)">R65</text>
<text x="497.4" y="244.5" transform="rotate(-90 497.4 244.5)">D65</text>
<text x="508.8" y="245.7" transform="rotate(-90 508.8 245.7)">R66</text>
<text x="497.4" y="252.1" transform="rotate(-90 497.4 252.1)">D66</text>
<text x="508.8" y="253.4" transform="rotate(-90 508.8 253.4)">R67</text>
<text x="497.4" y="259.8" transform="rotate(-90 497.4 259.8)">D67</text>
<text x="508.8" y="261" transform="rotate(-90 508.8 261)">R68</text>
<text x="497.4" y="267.4" transform="rotate(-90 497.4 267.4)">D68</text>
<text x="508.8" y="268.6" transform="rotate(-90 508.8 268.6)">R69</text>
<text x="497.4" y="275" transform="rotate(-90 497.4 275)">D69</text>
<text x="508.8" y="276.2" transform="rotate(-90 508.8 276.2)">R70</text>
<text x="497.4" y="282.6" transform="rotate(-90 497.4 282.6)">D70</text>
<text x="508.8" y="283.8" transform="rotate(-90 508.8 283.8)">R71</text>
</g>
<g font-size="1.8" fill="#c3ae72">
<text x="60.9" y="60.5">CLK</text>
<text x="347" y="71.9">R2_AO</text>
<text x="347" y="69.4">R1_AO</text>
<text x="347" y="77">PC_CO</text>
<text x="347" y="74.5">RAM_AO</text>
<text x="216.2" y="82.1">ALU_FI</text>
<text x="347" y="82.1">XO</text>
<text x="347" y="79.5">IR_8O</text>
<text x="216.2" y="84.6">ALU_SU</text>
<text x="347" y="84.6">SO</text>
<text x="108.1" y="94.8">ZF</text>
<text x="107.9" y="97.3">CF</text>
<text x="347" y="125.3">ALU_EO</text>
<text x="347" y="122.7">SO</text>
<text x="347" y="120.2">RAM_MEMOE</text>
<text x="347" y="127.8">ALU_NAND_O</text>
<text x="93" y="136.7">CLR</text>
<text x="216.2" y="136.7">PC_CE</text>
<text x="216.2" y="134.2">RAM_MEMWE</text>
<text x="93" y="149.4">CLR</text>
<text x="347" y="173.5">R1_AI</text>
<text x="347" y="178.6">RAM_AI</text>
<text x="347" y="176.1">R2_AI</text>
<text x="347" y="183.7">IR_AI</text>
<text x="347" y="181.1">PC_J</text>
<text x="347" y="188.8">SI</text>
<text x="347" y="186.2">XI</text>
<text x="47.8" y="248.5">I0</text>
<text x="47.8" y="251">I1</text>
<text x="47.8" y="256.1">I3</text>
<text x="47.8" y="253.5">I2</text>
<text x="47.8" y="263.7">I6</text>
<text x="47.8" y="261.2">I5</text>
<text x="47.8" y="258.6">I4</text>
<text x="47.8" y="266.2">I7</text>
</g>
<text font-size="1.8" fill="#4487aa" x="221" y="193">RESET_COUNTER</text>
<g font-size="1.4" fill="#c4626b">
<text x="178.3" y="53.3">28</text>
<text x="147.8" y="55.8">20</text>
<text x="147.8" y="58.3">22</text>
<text x="147.8" y="60.9">27</text>
<text x="147.8" y="66">10</text>
<text x="178.3" y="66">11</text>
<text x="148.2" y="68.5">9</text>
<text x="148.2" y="71">8</text>
<text x="178.3" y="68.5">12</text>
<text x="178.3" y="71">13</text>
<text x="148.2" y="73.6">7</text>
<text x="148.2" y="76.1">6</text>
<text x="178.3" y="73.6">15</text>
<text x="178.3" y="76.1">16</text>
<text x="148.2" y="78.7">5</text>
<text x="148.2" y="81.2">4</text>
<text x="148.2" y="83.7">3</text>
<text x="178.3" y="78.7">17</text>
<text x="178.3" y="81.2">18</text>
<text x="178.3" y="83.7">19</text>
<text x="147.8" y="86.3">25</text>
<text x="147.8" y="88.8">24</text>
<text x="147.8" y="91.4">21</text>
<text x="147.8" y="93.9">23</text>
<text x="148.2" y="96.4">2</text>
<text x="178.3" y="99">14</text>
<text x="147.8" y="123.1">20</text>
<text x="147.8" y="125.6">22</text>
<text x="178.3" y="120.6">28</text>
<text x="147.8" y="128.2">27</text>
<text x="147.8" y="133.3">10</text>
<text x="148.2" y="135.8">9</text>
<text x="178.3" y="133.3">11</text>
<text x="178.3" y="135.8">12</text>
<text x="148.2" y="138.3">8</text>
<text x="148.2" y="140.9">7</text>
<text x="148.2" y="143.4">6</text>
<text x="178.3" y="138.3">13</text>
<text x="178.3" y="140.9">15</text>
<text x="178.3" y="143.4">16</text>
<text x="148.2" y="146">5</text>
<text x="148.2" y="148.5">4</text>
<text x="178.3" y="146">17</text>
<text x="178.3" y="148.5">18</text>
<text x="147.8" y="153.6">25</text>
<text x="148.2" y="151">3</text>
<text x="178.3" y="151">19</text>
<text x="147.8" y="156.1">24</text>
<text x="147.8" y="158.7">21</text>
<text x="147.8" y="161.2">23</text>
<text x="148.2" y="163.7">2</text>
<text x="178.3" y="166.3">14</text>
<text x="177" y="177.7">28</text>
<text x="146.5" y="180.3">20</text>
<text x="146.5" y="185.3">27</text>
<text x="146.5" y="182.8">22</text>
<text x="146.5" y="190.4">10</text>
<text x="177" y="190.4">11</text>
<text x="146.9" y="193">9</text>
<text x="146.9" y="195.5">8</text>
<text x="177" y="193">12</text>
<text x="177" y="195.5">13</text>
<text x="146.9" y="198">7</text>
<text x="146.9" y="200.6">6</text>
<text x="146.9" y="203.1">5</text>
<text x="177" y="198">15</text>
<text x="177" y="200.6">16</text>
<text x="177" y="203.1">17</text>
<text x="146.9" y="205.7">4</text>
<text x="146.9" y="208.2">3</text>
<text x="177" y="205.7">18</text>
<text x="177" y="208.2">19</text>
<text x="146.5" y="210.7">25</text>
<text x="146.5" y="213.3">24</text>
<text x="146.5" y="215.8">21</text>
<text x="146.5" y="218.4">23</text>
<text x="146.9" y="220.9">2</text>
<text x="177" y="223.4">14</text>
</g>
<g font-size="1.4" fill="#669696">
<text x="152.1" y="56.6">CE</text>
<text x="152.1" y="59.1">OE</text>
<text x="172.5" y="54">VCC</text>
<text x="152.1" y="61.6">WE</text>
<text x="152.1" y="66.7">A0</text>
<text x="152.1" y="69.3">A1</text>
<text x="152.1" y="71.8">A2</text>
<text x="172.8" y="69.3">I/O1</text>
<text x="152.1" y="74.3">A3</text>
<text x="152.1" y="76.9">A4</text>
<text x="172.8" y="76.9">I/O4</text>
<text x="152.1" y="79.4">A5</text>
<text x="152.1" y="82">A6</text>
<text x="152.1" y="84.5">A7</text>
<text x="152.1" y="87">A8</text>
<text x="152.1" y="89.6">A9</text>
<text x="152.1" y="92.1">A10</text>
<text x="152.1" y="94.7">A11</text>
<text x="152.1" y="97.2">A12</text>
<text x="172.4" y="99.7">GND</text>
<text x="152.1" y="123.9">CE</text>
<text x="172.5" y="121.3">VCC</text>
<text x="152.1" y="128.9">WE</text>
<text x="152.1" y="126.4">OE</text>
<text x="152.1" y="134">A0</text>
<text x="152.1" y="136.6">A1</text>
<text x="172.8" y="136.6">I/O1</text>
<text x="152.1" y="139.1">A2</text>
<text x="152.1" y="141.6">A3</text>
<text x="152.1" y="144.2">A4</text>
<text x="152.1" y="146.7">A5</text>
<text x="152.1" y="149.3">A6</text>
<text x="172.8" y="144.2">I/O4</text>
<text x="152.1" y="151.8">A7</text>
<text x="152.1" y="154.3">A8</text>
<text x="152.1" y="156.9">A9</text>
<text x="152.1" y="159.4">A10</text>
<text x="152.1" y="162">A11</text>
<text x="152.1" y="164.5">A12</text>
<text x="172.4" y="167">GND</text>
<text x="171.2" y="178.5">VCC</text>
<text x="150.9" y="181">CE</text>
<text x="150.9" y="183.6">OE</text>
<text x="150.9" y="186.1">WE</text>
<text x="150.9" y="191.2">A0</text>
<text x="150.9" y="193.7">A1</text>
<text x="150.9" y="196.3">A2</text>
<text x="171.6" y="193.7">I/O1</text>
<text x="150.9" y="198.8">A3</text>
<text x="150.9" y="201.3">A4</text>
<text x="150.9" y="203.9">A5</text>
<text x="171.6" y="201.3">I/O4</text>
<text x="150.9" y="206.4">A6</text>
<text x="150.9" y="209">A7</text>
<text x="150.9" y="211.5">A8</text>
<text x="150.9" y="214">A9</text>
<text x="150.9" y="216.6">A10</text>
<text x="150.9" y="219.1">A11</text>
<text x="150.9" y="221.7">A12</text>
<text x="171.1" y="224.2">GND</text>
</g>
</svg>
